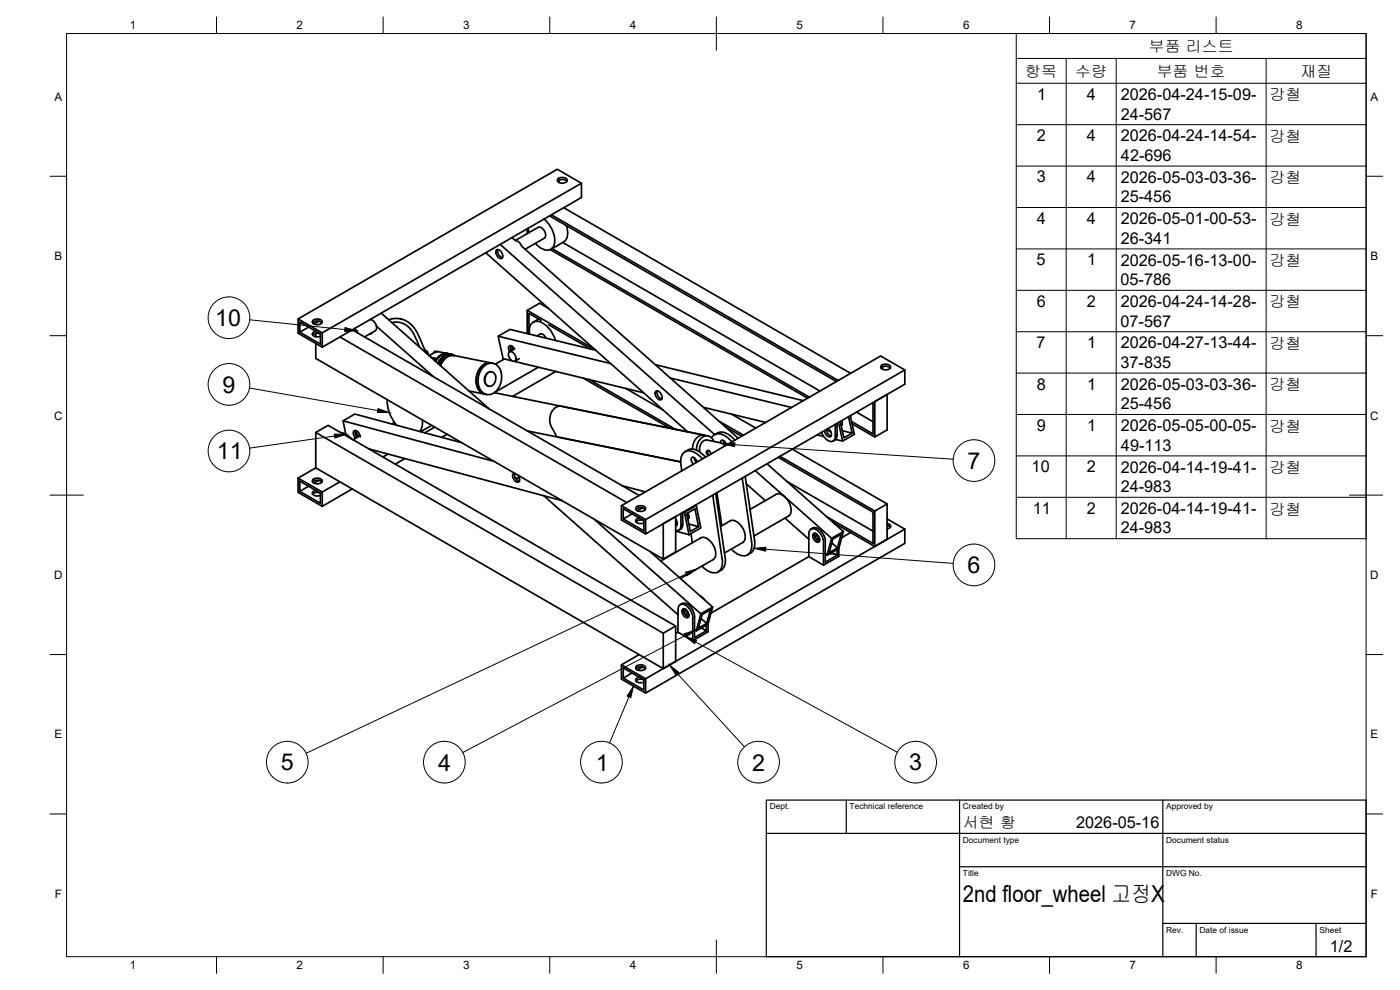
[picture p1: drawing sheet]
<svg xmlns="http://www.w3.org/2000/svg" width="420mm" height="297mm" viewBox="0 0 420 297" stroke-linecap="round" stroke-linejoin="round" font-family="sans-serif">
<!-- layer: Visible -->
<g fill="none" stroke="#000" stroke-width=".51">
<path d="M167.4 54.4a2.04 2.04 0 0 1 2.7 0M167.4 53.7a1.95 1.95 0 0 1 2.8 .3 1.67 1.67 0 0 1-2.8 .5zM167.8 54.1v.7M174.5 55l-77.8 44.9v4.3l-7.2-4.2v-4.3l77.7-44.9 7.3 4.2v4.3l-77.8 44.9M145.8 75.8l60.6 53.8M149 75a1.67 1.67 0 0 1 1.8 2.2l-.1 .3a1.67 1.67 0 0 1-1.9-2.2zM149.4 74.9a2.04 2.04 0 0 0 1.4 2.4M150.1 73.3l64.4 57.1M153.6 71.3l1.1 .9a2.23 2.23 0 0 1 1.8 1.6l65.1 57.7M158.2 68.7v1.4M158.5 68.5l.2 1.2M161.5 68.2l-6.9 4"/>
<path d="M161.5 68.2a2.15 2.15 0 0 1 1.9 3.2M163.3 65.7a8 8 0 0 1 2.9 8.1 2.61 2.61 0 0 1-4.3 .4l-1.2-1.2M163.4 71.5l-5.8 3.3M164.9 64.8l86.1 49.7M165.2 74.9l77.2 44.6M165.5 64.5l86.1 49.7M165.7 74.6l77.2 44.6M168.9 72.8l77.2 44.5M169.2 62.3l86.1 49.7M170 67.7a4.1 4.1 0 0 1-.8 4.9l-3.9 2.2M89.5 95.7l7.2 4.2M90 99.7l6.2 3.5v-3"/>
<path d="M92.6 98.1l-2.6 1.6v-3.1l6.2 3.6M93.8 96.9a2.04 2.04 0 0 1 2.8 0M93.9 96.2a1.95 1.95 0 0 1 2.8 .2 1.67 1.67 0 0 1-2.8 .5zM94.8 99.4a.88 .88 0 0 0-1.1 .9 .88 .88 0 0 0 1.2 .8l1.3-.2M95.7 96.4l-1.5 .8M105.7 99l86.1 49.7M106.5 98.5l1 1.5M111 95.9a2.26 2.26 0 0 1 1.6 3.3M111.4 99.9l.2 .1M111.6 99.8l-.2 .4h-.5M112.6 99.2l-3.2 1.9M112.9 97.8l17.2 15.2"/>
<path d="M114.4 93.9l32.4 28.8M116.6 95.9l1.9-.3 1.7 .1 1.6 .5 1.6 1.2 1.8 2.5 2.7 6M117.6 96.8l2.3-.1 1.3 .4 1.2 .8 1.8 2.3 1.7 4M158.2 93.1l20.3 11.7M161.7 95.7l-1.7 1M162.4 96.1l-3.7-2v6.1M164.6 92.5l-2.7-1.5-3.7 2.1v7M164.7 97.5l12.5 7.2M94.8 100v1.1M94.8 103v4.5l104.3 60.3M96.2 100.2a2.09 2.09 0 0 0-2.4 .3M102 101.1l86.1 49.7"/>
<path d="M109.5 101.1l.1 .1M116.2 119.9a11.1 11.1 0 0 0 2.8 7.7M127.6 105.2l.5 .2v.7M128.2 105.5l.7 1.3 .9-.7 1.4-.5M128.9 106.8h.1M129.4 107.2l1.5 .5M130.2 105.9l.2-.4 .7-.1 3.3 .7M130.5 107.4l-.3 .6M134.5 106.1a3.6 3.6 0 0 0-3.9 2.2M134.5 106.1h-1.1l-1 .4-.9 .7-.9 1.2M134.6 106.1a3.7 3.7 0 0 0-3.9 2.3M134.6 106.1l1 .2"/>
<path d="M134.6 106.2a3.7 3.7 0 0 0-3.8 2.3M135.5 106.3a3.9 3.9 0 0 0-4.1 2.7 3.8 3.8 0 0 1 4.3-2.6M135.7 106.5a3.6 3.6 0 0 0-4.1 2.7M135.7 106.5l.5 .1M135.7 106.5a3.9 3.9 0 0 0-4 2.8M136.2 106.6l.1 .1M136.2 106.6a3.9 3.9 0 0 0-4.1 3M136.3 106.7a4 4 0 0 0-4.1 3l.6-1.2 1-1.1 1-.6 .9-.2 11.6 2.3M136.5 106.7a3.6 3.6 0 0 0-5 2.4M140.7 117.3l4.8 1M145.4 109.8a2.97 2.97 0 0 1 3.1-.6 2.97 2.97 0 0 1 1.9 2.5 5.6 5.6 0 0 1-3 6.6 3.3 3.3 0 0 1-3.9-3.5l.3-2.4 .6-1.5zM145.5 118.3l.5 .1"/>
<path d="M146.3 112a1.49 1.49 0 0 1 1.8-.3 1.49 1.49 0 0 1 .7 1.7 2.02 2.02 0 0 1-2.4 2.4 2.53 2.53 0 0 1-.1-3.8zM146.6 115.9h.1M147.3 108.9h.1M147.4 108.9l.6 .1M147.4 108.9a4.5 4.5 0 0 0-4.5 4.8 4 4 0 0 0 2.6 4.6M147.5 108.9a4.5 4.5 0 0 0-4.5 4.8 4 4 0 0 0 2.6 4.6M147.6 111.6a2.29 2.29 0 0 0-2.2 1.7 2.29 2.29 0 0 0 1.2 2.6M149.5 100.9l33.8 8.2M151.4 107.7l-2.7 1.6M152.8 105.6a1.8 1.8 0 0 1 2 2.4 .98 .98 0 0 1-1 .4 .98 .98 0 0 1-.8-.8l-.2-.4a1.46 1.46 0 0 1 0-1.6zM153.2 103.7v.7l.3 .8M153.5 103.8l.3 1.2"/>
<path d="M154.3 108.4l38.9 9.5M154.4 104.7l-1.5 .8-.1-.3a.88 .88 0 0 1 .1-1.4 .88 .88 0 0 1 1.3 .6l.2 .3M155.9 107.6l-1.4 .8M158.9 100.2a2.86 2.86 0 0 1 2.2-3.8 7.5 7.5 0 0 1 5.6 5.7M161.6 110.2l-13.3 7.6 64.2 13M162.1 100.3l-1 .5M162.1 100.2a1.58 1.58 0 0 1 1.8 1.2M166.8 111.4l-13 7.5M175 113.5l26.1 15M176.9 113.9l25.8 14.9M178.8 105.1l-25.7-6.3-3.6 2.1 1.5 6.7 2.7 .7M187.9 116.6l11 6.4"/>
<path d="M196.7 109.4l44.4 10.8M196.8 117.4a1.67 1.67 0 0 1 1.9 2.2l-.2 .2a1.67 1.67 0 0 1-1.8-2.1zM197.2 117.3a2.04 2.04 0 0 0 1.4 2.4M201.2 113.4l36.4 8.9M264.4 110.4a2.04 2.04 0 0 1 2.8 0M264.5 109.7a1.95 1.95 0 0 1 2.8 .3 1.67 1.67 0 0 1-2.8 .5zM264.8 110.1v.7M271.5 111l-77.7 44.9v4.3l-7.3-4.2v-4.3l77.8-44.9 7.2 4.2v4.3l-77.7 44.9M94.8 129.8l104.3 60.2M102.2 129.8l1.4 .4 1.9 1.5M103 126.3l45.2 12.1M103.8 130.3l-.8-4 3.5-2.1 32.1 8.6"/>
<path d="M106.6 129.2a2.01 2.01 0 0 0 .7 2M106.9 129.3l.3 1.3 .8 .2M107.2 130.6l-.3 .2M108.1 130.7l-2.1 1.3M108.1 131.1l-.7-1.5a.76 .76 0 0 0-.7-.4 .76 .76 0 0 0-.7 .5l.1 .7 .6 1.1M110.7 134.7l58 15.5M116.4 136.2l-1.5 .9M118.4 126.8l-.8 .4M121.5 137.6l-2.9 1.7M126.8 126l-.1 2-.7 1.4M129.6 127.6l-3.3 1.9M130.5 128.2l-3 1.7"/>
<path d="M134.2 130.3l-1.6 .9M168.5 121.9a3.8 3.8 0 0 0-3.5 4.9l2.1 4.3 37.2 7.5-46-9.3M205.6 135.6a3.8 3.8 0 0 1 5.4 .8l.7 .8M208.3 137.3l.2 .8 .5 .6M209.2 138.6l-.3-.8a.86 .86 0 0 0-1.4-.4v.7l.6 1.1M210.8 137.7a4.7 4.7 0 0 0-5.3-2.1 3.6 3.6 0 0 0-1.2 3.8l.3 1.9M211.1 122.2l18.7 4.6M211.3 130.6a3.7 3.7 0 0 0-3.5 4.2M211.5 137l.4 .1M213 135.4l-.4-.1-.3 .4 .6 .8M213.4 136.2l-.5-.9-.6-.1-.3 .7 .6 .8M213.5 131.3a2.94 2.94 0 0 1 4.7-.1l1.5 1.4"/>
<path d="M214.2 132.4a2.37 2.37 0 0 0-2.2-1.7 2.37 2.37 0 0 0-2.3 1.6l-.5 1.3-.2 1.5M215.3 129.9l-.9 .6M215.3 129.9a4.6 4.6 0 0 1 5.2 2.2M215.7 126.3l7.4 4.3M216.3 132.9l.1-.7a1.29 1.29 0 0 1 1.6 1.3l-.7-.6M217.2 132.2l.2 .8 .5 .6M217.5 133.8l-.9-.9-4.3-.9a2.66 2.66 0 0 0-2.2 3.6M217.7 128.1l4.9 2.8M219.6 124.3l7.2 4.1M230.2 139.2l22.9 20.3M233.6 137.2l28.4 16.5v9.3l-14-8M234.1 136.9l28.4 16.4"/>
<path d="M237.8 134.8l28.4 16.4M245.2 130.5l2 .5M248 128.9a2.09 2.09 0 0 0 1.5 1.9M248.1 128.8l.6 .6 .6 .1M248.6 128.6a1.61 1.61 0 0 1 .5 2.5l-.9-.4-.5-.7-.3-.8M250.6 132l-.6 .3M250.7 127.3v3.6a1.44 1.44 0 0 1-.9 1.5 1.44 1.44 0 0 1-1.7-.5l-.9-1-.7-1.2M250.8 131.9l2.1 .4M251.2 127v3.6M251.2 130.6l-.1 .9-.5 .5M252.2 126.5l1.1 4.9 2.4-1.5M252.4 127.4l.3 .1"/>
<path d="M252.6 126.2l.2 1.1-.3 .4M254.7 125l1 4.9-2.9-.7M255.2 124.7l1.2 5.6-3.5 2-1.2-5.5M255.3 124.7v.5M255.7 127.2l6.8 3.9M257 123.7l5 2.8M262 120.8v9.4l-6.4-3.7M262.5 120.5l3.7-2.2v10.7l-3.7 2.1zM89.5 143.5l7.2 4.1v4.3l-7.2-4.2zM90 147.4l6.2 3.6v-3.1M92.6 145.9l-2.6 1.5v-3l6.2 3.5M93.8 144.6a2.04 2.04 0 0 1 2.8 0"/>
<path d="M93.9 143.9a1.95 1.95 0 0 1 2.8 .3 1.67 1.67 0 0 1-2.8 .5zM94.8 140.4v-10.6l3.7-2.2 104.3 60.2v10.7l-3.7 2.1M94.8 140.4l104.3 60.2v-10.6l3.7-2.2M94.8 140.4l-5.3 3.1M94.8 147.1a.88 .88 0 0 0-1.1 1 .88 .88 0 0 0 1.2 .7l1.3-.2M95.7 144.1l-1.5 .9M96.2 147.9a2.09 2.09 0 0 0-2.4 .4M102 144.6l-5.3 3M105.7 146.7l-9 5.2M154.5 143.3l1.4 .3M155.3 142.5l.6 1.4a.71 .71 0 0 1-.4 .8 .71 .71 0 0 1-.9-.4l-.6-.9a.91 .91 0 0 1 .5-1.4 2.04 2.04 0 0 0 1.4 2.4M163.2 148.8l40.3 35.7"/>
<path d="M178.2 155.7l32.1 28.5M186.5 151.7l7.3 4.2M186.7 145.7l7 1.9M187 155.7l6.2 3.6v-3.1M189.7 154.2l-2.7 1.5v-3.1l6.2 3.6M190.9 152.9a2.04 2.04 0 0 1 2.8 0M190.9 152.2a1.95 1.95 0 0 1 2.8 .3 1.67 1.67 0 0 1-2.8 .5zM191.9 155.4a.88 .88 0 0 0-1.1 .9 .88 .88 0 0 0 1.2 .8l1.2-.2M192.8 152.4l-1.5 .9M193.2 156.2a2.09 2.09 0 0 0-2.3 .4M199.1 157.1l3.7-2.1v10.6l-3.7 2.2zM202.8 156.2h.2"/>
<path d="M202.8 159.3l4 1.1M202.8 155.8l.4 1.3-.4 .7M202.8 157.4l.3 .1M202.8 156.7l.4 .4M204.4 154.1v3.5a1.3 1.3 0 0 1-1.6 1.6M204.9 153.8v4a1.6 1.6 0 0 1-1.2 1.3M205.1 153.6l.3 .1M205.4 153.7l3.6-2 1.3 6.7-3.5 2zM206.2 154.5l.6 .5M206.4 155.4l.3 .1M206.4 153.9l.4 1.1-.4 .7M206.5 154.1l.1 .9"/>
<path d="M206.7 157.2l3 .8-1.1-5.3-2.5 1.4 1.1 5.4 2.5-1.5M209 151.4v.3l-.4-.1M213.9 148.6l2.8 19.2a3.1 3.1 0 0 1-2.1 4.1 5.3 5.3 0 0 1-4-2M214.8 148l2.8 19.2M215.2 147.8l1.4 9.9M219.1 156.3l-2.8 1.7M219.1 156.3a2.87 2.87 0 0 1 3.3 1.4l.5 .7a3.5 3.5 0 0 1 0 4.4M222.8 143.5l2.8 19.2M223.6 142.9l2.9 19.3a3.5 3.5 0 0 1-2.2 4.3M224 145.1l5.7 5.1M225.1 152.9l7.8-4.6a2.87 2.87 0 0 1 3.3 1.5l.5 .7a3.5 3.5 0 0 1 0 4.3M226.7 141.2l22.9 20.3"/>
<path d="M235.6 155.5l7.1 6.3M236.2 144.4l25.8 15M236.7 154.8l-10.4 6M243 159.1a1.89 1.89 0 0 1 2.9 .6l.8 1.2 .4 1.2v7.5l-4.4-2.6v-6.8zM243.4 158.8a2.23 2.23 0 0 1 3.3 .9l.9 2.2 .1 6.8 3.5-2.1M244.5 160a2.04 2.04 0 0 0 1.4 2.4M249.4 156.2l1.4 1.2M250.4 157l12.1 7M255.3 159.8l-2.7 1.5M262.5 153.3l3.7-2.1v10.6l-3.7 2.2zM266.2 155.7l5.3 3.1v4.2l-77.7 44.9M266.2 157.7l1 .5"/>
<path d="M266.2 157.1a.85 .85 0 0 1 1.1 .8 .85 .85 0 0 1-1.1 .8M271.5 158.8l-77.7 44.9v4.2l-7.3-4.1v-4.3l7.3 4.2M195 165.4l18.9 16.7M198.3 168.3l12-6.9a2.87 2.87 0 0 1 3.3 1.4l.4 .7a3.5 3.5 0 0 1 0 4.4l-9.8 5.7M207.4 160.1l.4 2.7M210.1 178.8l1.4 1.3M217.6 167.3a3.5 3.5 0 0 1-2.1 4.3M222.9 162.8l-5.5 3.1M225.6 162.7a3.1 3.1 0 0 1-2.2 4.1 5.3 5.3 0 0 1-3.9-2M242.7 167l-29.3 17M244.1 160.1a1.67 1.67 0 0 1 1.9 2.2l-.2 .3a1.67 1.67 0 0 1-1.8-2.2zM245 160.1l.2 .9 .8 1"/>
<path d="M247.7 166.2l.5 .4M249.6 161.5l3.5-2-1.4 5.1-3.5 2zM249.7 162.9l1.6 1.5-2.4 1.4 1.1-4.1 2.4-1.4-1.1 4.1M251.2 164.9v1.7l-1.5-.8M251.7 164.6v2.3l-4.6 2.7M190.9 200a1.95 1.95 0 0 1 2.8 .2 1.67 1.67 0 0 1-2.8 .5zM191.8 196.4l-5.3 3.1M203.5 189.7l-.7 .4M203.8 181.7a1.89 1.89 0 0 1 2.9 .7l.7 1.1 .5 1.3v7.4l-4.4-2.5v-6.9zM204.1 181.4a2.26 2.26 0 0 1 3.4 1l.9 2.1v6.8l3.6-2M204.9 182.8a1.67 1.67 0 0 1 1.8 2.2l-.1 .2a1.67 1.67 0 0 1-1.9-2.2zM205.3 182.6a2.04 2.04 0 0 0 1.4 2.5"/>
<path d="M205.7 182.8l.4 1.2 .7 .6M208.4 188.8l.6 .5M210.3 184.2l3.6-2.1-1.4 5.1-3.5 2.1zM210.4 185.6l1.7 1.5-2.5 1.4 1.1-4.1 2.5-1.4-1.1 4.1M212 187.6v1.7l-1.5-.9M212.5 187.2v2.4l-4.6 2.6M189.7 201.9l-2.7 1.6v-3.1l6.2 3.6v3l-6.2-3.5M190.9 200.6a2.04 2.04 0 0 1 2.8 0M191.9 203.2a.88 .88 0 0 0-1.1 .9 .88 .88 0 0 0 1.2 .7l1.2-.1M192.8 200.1l-1.5 .9M193.2 204a2.09 2.09 0 0 0-2.3 .3"/>
</g>
<circle cx="120.2" cy="95.7" r=".25" fill="#000"/>
<!-- layer: BORDER -->
<g fill="none" stroke="#000" stroke-width=".3">
<path d="M20 10.1h390v276.9h-390zM65 5.1v5M115 5.1v5M165 5.1v5M215 5.1v10M265 5.1v5M315 5.1v5M365 5.1v5M15 52.9h5M410 52.9h5M15 100.7h5M410 100.7h5"/>
<path d="M15 148.6h10M405 148.6h10M15 196.4h5M410 196.4h5M15 244.2h5M410 244.2h5M65 287v5M115 287v5M165 287v5M215 282.1v9.9M265 287v5M315 287v5"/>
<path d="M365 287v5"/>
</g>
<!-- layer: TITLEBLOCK -->
<path d="M230 240.1h180v46.9h-180zM230 250h180M254 240.1v9.9M288 240.1v46.9M349 240.1v46.9M288 260.1h122M349 277.1h61M359 277.1v9.9M395 277.1v9.9" fill="none" stroke="#000" stroke-width=".36"/>
<!-- layer: Parts Lists -->
<g fill="none" stroke="#000" stroke-width=".3">
<path d="M305 10.1h105v151.5h-105zM305 17.5h105M320 17.5v144.1M335 17.5v144.1M380 17.5v144.1M305 25h105M305 37.4h105M305 49.8h105M305 62.3h105M305 74.7h105M305 87.1h105M305 99.5h105"/>
<path d="M305 111.9h105M305 124.4h105M305 136.8h105M305 149.2h105"/>
</g>
<!-- layer: Balloons -->
<g fill="none" stroke="#000" stroke-width=".3">
<circle cx="68.7" cy="95.3" r="6.3"/>
<circle cx="68.7" cy="115.3" r="6.3"/>
<circle cx="68.7" cy="135.3" r="6.3"/>
<circle cx="292.3" cy="138.2" r="6.3"/>
<circle cx="292.3" cy="169.5" r="6.3"/>
<circle cx="86.2" cy="228.7" r="6.3"/>
<circle cx="133.4" cy="228.7" r="6.3"/>
<circle cx="180.5" cy="228.7" r="6.3"/>
<circle cx="227.7" cy="228.7" r="6.3"/>
<circle cx="274.8" cy="228.7" r="6.3"/>
</g>
<!-- layer: 0 -->
<path d="M103.5 98.3l3.5 .9-3.6 .2zM100.3 130.2l3.6 .1-3.4 1.1zM113.5 122.6l3.3 1.2-3.5-.1zM217 133.2l3.6-.4-.1 1.2zM205.7 171.7l3.4-1-2.9 2zM226.3 164.5l3.5-.3v1.2zM205.3 190.2l3.4-1.1-2.8 2.1zM205.7 191l3.3 1.1-.5 1zM190.1 205.9l-.8 3.4-1.1-.4zM200.9 199.5l2.8 2.2-.9 .8z" fill="#000" stroke="#000" stroke-width=".3"/>
<path d="M74.9 96l28.6 2.9M74.9 116.4l38.5 6.8M100.4 130.8l-25.5 3.7M220.5 133.4l65.5 4.4M206 172.2l-114.1 53.8M229.8 164.8l56.2 4.2M205.6 190.7l-66.7 35.1M208.8 192.6l60.5 33.1M188.8 209.1l-5.9 13.8M203.3 202.1l20.1 22" fill="none" stroke="#000" stroke-width=".3"/>
<g font-size="7">
<text x="64.6" y="97.8">10</text>
<text x="66.8" y="117.8">9</text>
<text x="65.1" y="137.8">11</text>
<text x="290.3" y="140.7">7</text>
<text x="290.4" y="172">6</text>
<text x="84.3" y="231.1">5</text>
<text x="131.5" y="231.2">4</text>
<text x="178.8" y="231.2">1</text>
<text x="225.8" y="231.2">2</text>
<text x="272.9" y="231.2">3</text>
<text x="289" y="270.6">2nd floor_wheel 고정X</text>
</g>
<g font-size="4.9">
<text x="311.3" y="29.9">1</text>
<text x="326.2" y="29.9">4</text>
<text x="336.3" y="30">2026-04-24-15-09-</text>
<text x="336.3" y="35.9">24-567</text>
<text x="311.2" y="42.3">2</text>
<text x="326.2" y="42.3">4</text>
<text x="336.3" y="42.4">2026-04-24-14-54-</text>
<text x="336.4" y="48.3">42-696</text>
<text x="311.1" y="54.7">3</text>
<text x="326.2" y="54.7">4</text>
<text x="336.3" y="54.8">2026-05-03-03-36-</text>
<text x="336.3" y="60.7">25-456</text>
<text x="311.2" y="67.1">4</text>
<text x="326.2" y="67.1">4</text>
<text x="336.3" y="67.3">2026-05-01-00-53-</text>
<text x="336.3" y="73.1">26-341</text>
<text x="311.1" y="79.6">5</text>
<text x="326.3" y="79.6">1</text>
<text x="336.3" y="79.7">2026-05-16-13-00-</text>
<text x="336.3" y="85.5">05-786</text>
<text x="311.1" y="92">6</text>
<text x="326.2" y="92">2</text>
<text x="336.3" y="92.1">2026-04-24-14-28-</text>
<text x="336.3" y="98">07-567</text>
<text x="311.1" y="104.4">7</text>
<text x="326.3" y="104.4">1</text>
<text x="336.3" y="104.5">2026-04-27-13-44-</text>
<text x="336.3" y="110.4">37-835</text>
<text x="311.1" y="116.9">8</text>
<text x="326.3" y="116.9">1</text>
<text x="336.3" y="117">2026-05-03-03-36-</text>
<text x="336.3" y="122.8">25-456</text>
<text x="311.1" y="129.3">9</text>
<text x="326.3" y="129.3">1</text>
<text x="336.3" y="129.4">2026-05-05-00-05-</text>
<text x="336.4" y="135.2">49-113</text>
<text x="309.6" y="141.7">10</text>
<text x="326.2" y="141.7">2</text>
<text x="336.3" y="141.8">2026-04-14-19-41-</text>
<text x="336.3" y="147.6">24-983</text>
<text x="309.9" y="154.1">11</text>
<text x="326.2" y="154.1">2</text>
<text x="336.3" y="154.2">2026-04-14-19-41-</text>
<text x="336.3" y="160.1">24-983</text>
<text x="323" y="248.5">2026-05-16</text>
<text x="399.1" y="285.7">1/2</text>
</g>
<g font-size="4.8">
<text x="344.8" y="15.5">부품 리스트</text>
<text x="307.7" y="23">항목</text>
<text x="322.7" y="23">수량</text>
<text x="347.1" y="23">부품 번호</text>
<text x="390.3" y="23">재질</text>
<text x="381" y="30.1">강철</text>
<text x="381" y="42.6">강철</text>
<text x="381" y="55">강철</text>
<text x="381" y="67.4">강철</text>
<text x="381" y="79.8">강철</text>
<text x="381" y="92.3">강철</text>
<text x="381" y="104.7">강철</text>
<text x="381" y="117.1">강철</text>
<text x="381" y="129.5">강철</text>
<text x="381" y="142">강철</text>
<text x="381" y="154.4">강철</text>
<text x="289" y="248.5">서현 황</text>
</g>
<g font-size="3.5">
<text x="39" y="8.8">1</text>
<text x="89" y="8.8">2</text>
<text x="139" y="8.8">3</text>
<text x="189" y="8.8">4</text>
<text x="239" y="8.8">5</text>
<text x="289" y="8.8">6</text>
<text x="339" y="8.8">7</text>
<text x="389" y="8.8">8</text>
<text x="16.3" y="30.2">A</text>
<text x="411.3" y="30.2">A</text>
<text x="16.3" y="78">B</text>
<text x="411.3" y="78">B</text>
<text x="16.2" y="125.9">C</text>
<text x="411.2" y="125.9">C</text>
<text x="16.2" y="173.7">D</text>
<text x="411.2" y="173.7">D</text>
<text x="16.3" y="221.6">E</text>
<text x="411.3" y="221.6">E</text>
<text x="16.4" y="269.4">F</text>
<text x="411.4" y="269.4">F</text>
<text x="39" y="290.8">1</text>
<text x="89" y="290.8">2</text>
<text x="139" y="290.8">3</text>
<text x="189" y="290.8">4</text>
<text x="239" y="290.8">5</text>
<text x="289" y="290.8">6</text>
<text x="339" y="290.8">7</text>
<text x="389" y="290.8">8</text>
</g>
<g font-size="2.5">
<text x="231" y="242.9">Dept.</text>
<text x="255" y="242.9">Technical reference</text>
<text x="289" y="242.9">Created by</text>
<text x="350" y="242.9">Approved by</text>
<text x="289" y="252.8">Document type</text>
<text x="350" y="252.8">Document status</text>
<text x="289" y="262.9">Title</text>
<text x="350" y="262.9">DWG No.</text>
<text x="350" y="279.9">Rev.</text>
<text x="360" y="279.9">Date of issue</text>
<text x="396" y="279.9">Sheet</text>
</g>
</svg>
